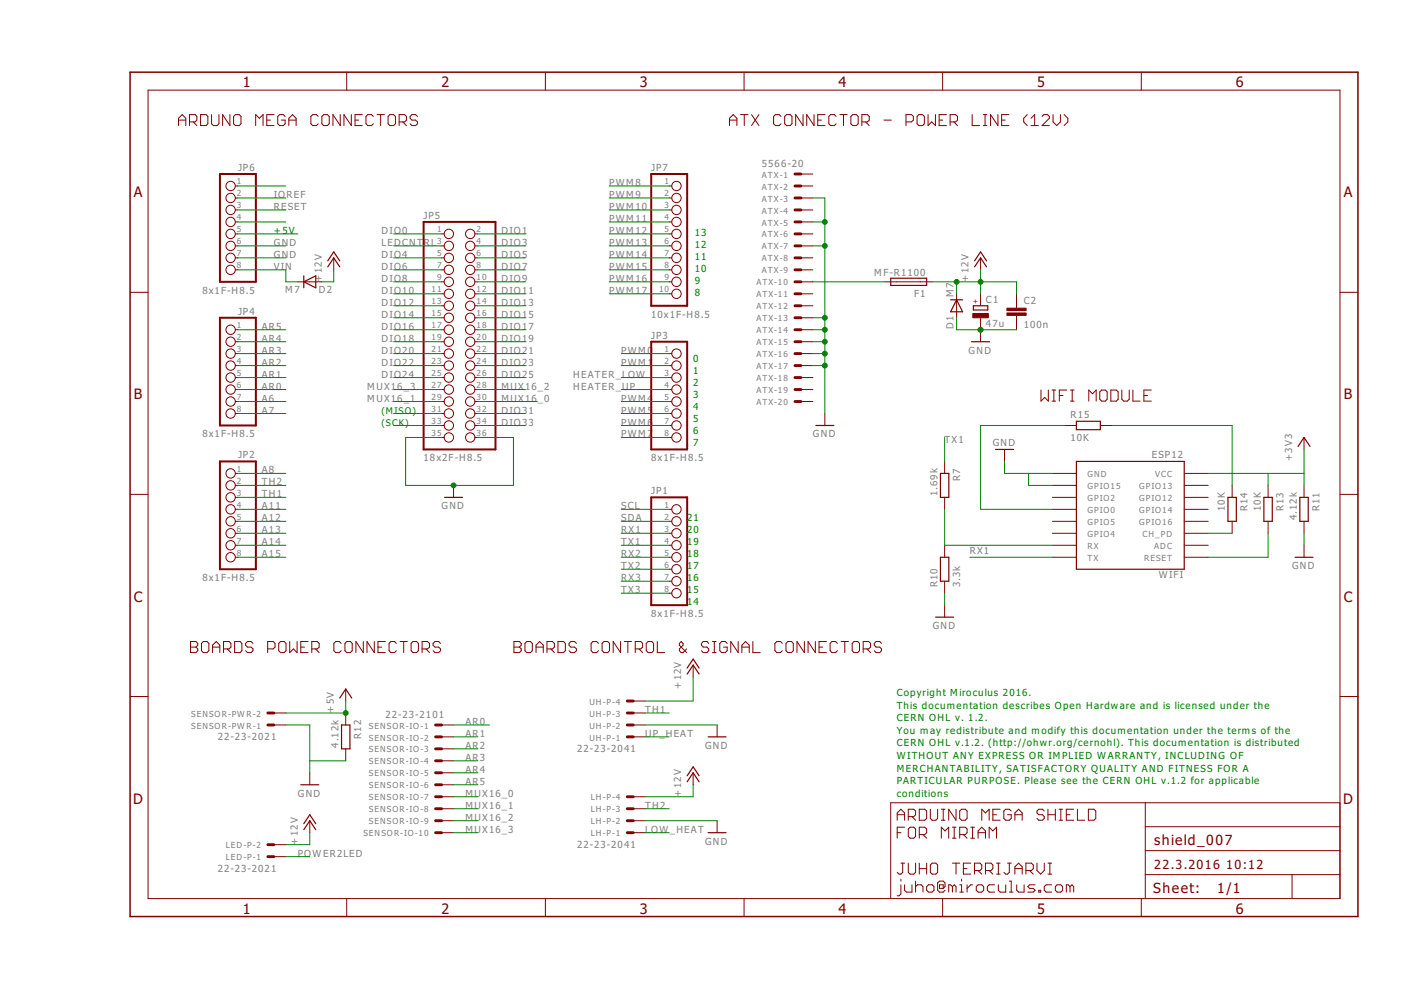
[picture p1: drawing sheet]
<svg xmlns="http://www.w3.org/2000/svg" width="297mm" height="210mm" viewBox="0 0 297 210" stroke-linecap="round" stroke-linejoin="round" font-family="sans-serif">
<g fill="none" stroke="#800000" stroke-width=".21">
<path d="M31.4 19.1h252.7v171.4h-252.7zM73.5 15.3v3.8M115.6 15.3v3.8M157.8 15.3v3.8M199.9 15.3v3.8M242 15.3v3.8M37.8 26.6v-1.5l.8-.8 .8 .8v1.5M37.8 25.5h1.6M40.2 25.8h1.2l.3-.3v-.8l-.3-.4h-1.2v2.3M41 25.8l.7 .8M42.5 24.3h1.2l.4 .4v1.5l-.4 .4h-1.2zM44.9 24.3v1.9l.4 .4h.7l.4-.4v-1.9"/>
<path d="M48.7 24.3v2.3l-1.5-2.3v2.3M49.5 24.7l.4-.4h.8l.4 .4v1.5l-.4 .4h-.8l-.4-.4zM49.9 39.4h.5M54.2 26.6v-2.3l.8 .8 .8-.8v2.3M56.6 25.5h.7M58.1 24.3h-1.5v2.3h1.5M60.5 24.7l-.5-.4h-.7l-.4 .4v1.5l.4 .4h.7l.5-.4v-.7h-.8M61.2 25.5h1.6M61.2 26.6v-1.5l.8-.8 .8 .8v1.5M67.5 24.7l-.4-.4h-.8l-.4 .4v1.5l.4 .4h.8l.4-.4M68.2 24.7l.4-.4h.8l.4 .4v1.5l-.4 .4h-.8l-.4-.4zM72.1 24.3v2.3l-1.5-2.3v2.3"/>
<path d="M74.5 24.3v2.3l-1.6-2.3v2.3M75.3 25.5h.7M76.8 24.3h-1.5v2.3h1.5M79.2 24.7l-.4-.4h-.8l-.4 .4v1.5l.4 .4h.8l.4-.4M79.9 24.3h1.6M80.7 24.3v2.3M82.7 24.3h.7l.4 .4v1.5l-.4 .4h-.7l-.4-.4v-1.5zM84.6 25.8h1.2l.4-.3v-.8l-.4-.4h-1.2v2.3M85.4 25.8l.8 .8M88.5 24.7l-.4-.4h-.8l-.3 .4v.4l.3 .4h.8l.4 .3v.4l-.4 .4h-.8l-.3-.4M141.9 39.4h.5M154.7 25.5h1.5"/>
<path d="M154.7 26.6v-1.5l.7-.8 .8 .8v1.5M157 24.3h1.6M157.8 24.3v2.3M159.3 24.3l1.6 2.3M160.9 24.3l-1.6 2.3M165.6 24.7l-.4-.4h-.8l-.4 .4v1.5l.4 .4h.8l.4-.4M166.8 24.3h.7l.4 .4v1.5l-.4 .4h-.7l-.4-.4v-1.5zM169.8 39.4h2.5M169.8 36.9h2.5M170.3 24.3v2.3l-1.6-2.3v2.3M172.6 24.3v2.3l-1.6-2.3v2.3M173.4 25.5h.8"/>
<path d="M174.9 24.3h-1.5v2.3h1.5M177.3 24.7l-.4-.4h-.8l-.4 .4v1.5l.4 .4h.8l.4-.4M178.1 24.3h1.5M178.8 24.3v2.3M180.4 24.7l.4-.4h.8l.3 .4v1.5l-.3 .4h-.8l-.4-.4zM182.7 25.8h1.2l.4-.3v-.8l-.4-.4h-1.2v2.3M183.5 25.8l.8 .8M187.4 25.5h1.6M192.1 25.8h1.2l.4-.3v-.8l-.4-.4h-1.2v2.3M194.8 24.3h.8l.4 .4v1.5l-.4 .4h-.8l-.4-.4v-1.5zM196.8 24.3v2.3l.7-.8 .8 .8v-2.3M199.1 25.5h.8"/>
<path d="M200.7 24.3h-1.6v2.3h1.6M201.4 25.8h1.2l.4-.3v-.8l-.4-.4h-1.2v2.3M202.2 25.8l.8 .8M206.1 24.3v2.3h1.6M208.5 24.3h.7M208.5 26.6h.7M208.9 24.3v2.3M211.6 24.3v2.3l-1.6-2.3v2.3M212.4 25.5h.7M213.9 24.3h-1.5v2.3h1.5M217.8 24.3l-.8 .8v.7l.8 .8M218.6 26.6h1.6"/>
<path d="M218.6 25.1l.8-.8v2.3M220.9 24.7l.4-.4h.8l.4 .4v.4l-1.6 1.5h1.6M223.3 24.3v1.5l.7 .8 .8-.8v-1.5M225.6 24.3l.8 .8v.7l-.8 .8M49.9 49.6h.5M49.9 52.1h.5M49.9 54.7h.5M49.9 57.2h.5M49.9 42h.5M49.9 44.5h.5M49.9 47.1h.5M63.1 59.8h5.1"/>
<path d="M70.8 54.7v2.5M93.6 49.6h.6M93.6 52.1h.6M93.6 54.7h.6M93.6 57.2h.6M93.6 59.8h.6M100.7 49.6h.5M100.7 52.1h.5M100.7 54.7h.5M100.7 57.2h.5M100.7 59.8h.5M141.9 49.6h.5"/>
<path d="M141.9 52.1h.5M141.9 54.7h.5M141.9 57.2h.5M141.9 59.8h.5M141.9 42h.5M141.9 44.5h.5M141.9 47.1h.5M169.8 49.6h2.5M169.8 52.1h2.5M169.8 54.7h2.5M169.8 57.2h2.5M169.8 59.8h2.5"/>
<path d="M169.8 42h2.5M169.8 44.5h2.5M169.8 47.1h2.5M187.6 59.8h10.1M207.9 54.7v2.5M27.6 62h3.8M49.9 75h.5M49.9 77.5h.5M49.9 69.9h.5M49.9 72.5h.5M93.6 75h.6M93.6 77.5h.6"/>
<path d="M93.6 69.9h.6M93.6 72.5h.6M93.6 62.3h.6M93.6 64.8h.6M93.6 67.4h.6M100.7 75h.5M100.7 77.5h.5M100.7 69.9h.5M100.7 72.5h.5M100.7 62.3h.5M100.7 64.8h.5M100.7 67.4h.5"/>
<path d="M141.9 75h.5M141.9 77.5h.5M141.9 62.3h.5M169.8 75h2.5M169.8 77.5h2.5M169.8 69.9h2.5M169.8 72.5h2.5M169.8 62.3h2.5M169.8 64.8h2.5M169.8 67.4h2.5M202.8 62.3v5.1M207.9 62.3v2.5"/>
<path d="M207.9 67.4v5.1M215.5 62.3v3M215.5 66.9v3M284.1 62h3.8M49.9 80.1h.5M49.9 82.6h.5M49.9 85.1h.5M49.9 87.7h.5M93.6 80.1h.6M93.6 82.6h.6M93.6 85.1h.6M93.6 87.7h.6"/>
<path d="M93.6 90.2h.6M93.6 92.8h.6M100.7 80.1h.5M100.7 82.6h.5M100.7 85.1h.5M100.7 87.7h.5M100.7 90.2h.5M100.7 92.8h.5M141.9 80.1h.5M141.9 82.6h.5M141.9 85.1h.5M141.9 87.7h.5"/>
<path d="M141.9 90.2h.5M141.9 92.8h.5M169.8 80.1h2.5M169.8 82.6h2.5M169.8 85.1h2.5M174.9 87.7v2.5M200.3 97.8v2.6M213 95.3v2.5M220.7 82.7v2.3l.8-.7 .8 .7v-2.3M223.1 85h.7M223.1 82.7h.7M223.4 82.7v2.3"/>
<path d="M224.6 83.9h.8M225.7 90.2h2.5M226.2 82.7h-1.6v2.3M226.9 85h.8M226.9 82.7h.8M227.3 82.7v2.3M230.8 85v-2.3l.8 .8 .8-.8v2.3M233.2 83.1l.4-.4h.8l.3 .4v1.5l-.3 .4h-.8l-.4-.4zM233.3 90.2h2.5M235.5 82.7h1.2l.4 .4v1.5l-.4 .4h-1.2zM237.8 82.7v1.9l.5 .4h.7l.4-.4v-1.9M240.2 82.7v2.3h1.5"/>
<path d="M242.5 83.9h.8M244.1 82.7h-1.6v2.3h1.6M276.5 92.8v2.5M27.6 104.8h3.8M49.9 108h.5M49.9 110.5h.5M49.9 113.1h.5M49.9 115.6h.5M49.9 118.2h.5M49.9 100.4h.5M49.9 102.9h.5M49.9 105.5h.5"/>
<path d="M96.2 102.9v2.6M141.9 108h.5M141.9 110.5h.5M141.9 113.1h.5M141.9 115.6h.5M141.9 118.2h.5M200.3 105.5v2.5M200.3 115.6v2.6M223.1 108h5.1M223.1 110.5h5.1M223.1 113.1h5.1M223.1 115.6h5.1"/>
<path d="M223.1 118.2h5.1M223.1 100.4h5.1M223.1 102.9h5.1M223.1 105.5h5.1M251.1 108h5.1M251.1 110.5h5.1M251.1 113.1h5.1M251.1 115.6h5.1M251.1 118.2h5.1M251.1 100.4h5.1M251.1 102.9h5.1M251.1 105.5h5.1"/>
<path d="M261.2 102.9v2.6M261.2 110.5v2.6M268.9 102.9v2.6M268.9 110.5v2.6M276.5 102.9v2.6M276.5 110.5v2.6M276.5 115.6v2.6M284.1 104.8h3.8M40.4 136h1.2l.3 .4v.4l-.3 .4 .3 .4v.4l-.3 .4h-1.2zM40.4 137.2h1.2M43.1 136h.8l.4 .4v1.6l-.4 .4h-.8l-.4-.4v-1.6zM45.1 137.2h1.5"/>
<path d="M45.1 138.4v-1.6l.7-.8 .8 .8v1.6M47.4 137.6h1.2l.4-.4v-.8l-.4-.4h-1.2v2.4M48.2 137.6l.8 .8M49.7 136h1.2l.4 .4v1.6l-.4 .4h-1.2zM53.6 136.4l-.4-.4h-.7l-.4 .4v.4l.4 .4h.7l.4 .4v.4l-.4 .4h-.7l-.4-.4M56.7 137.6h1.2l.4-.4v-.8l-.4-.4h-1.2v2.4M59.5 136h.8l.3 .4v1.6l-.3 .4h-.8l-.4-.4v-1.6zM61.4 136v2.4l.8-.8 .8 .8v-2.4M63.8 137.2h.8M65.3 136h-1.5v2.4h1.5M66.1 137.6h1.2l.4-.4v-.8l-.4-.4h-1.2v2.4M66.9 137.6l.8 .8"/>
<path d="M72.3 136.4l-.4-.4h-.7l-.4 .4v1.6l.4 .4h.7l.4-.4M73.5 136h.8l.4 .4v1.6l-.4 .4h-.8l-.4-.4v-1.6zM77 136v2.4l-1.5-2.4v2.4M79.4 136v2.4l-1.6-2.4v2.4M80.1 137.2h.8M81.7 136h-1.6v2.4h1.6M84 136.4l-.3-.4h-.8l-.4 .4v1.6l.4 .4h.8l.3-.4M84.8 136h1.6M85.6 136v2.4M87.5 136h.8l.4 .4v1.6l-.4 .4h-.8l-.3-.4v-1.6zM89.5 137.6h1.2l.4-.4v-.8l-.4-.4h-1.2v2.4M90.3 137.6l.8 .8"/>
<path d="M93.4 136.4l-.4-.4h-.8l-.4 .4v.4l.4 .4h.8l.4 .4v.4l-.4 .4h-.8l-.4-.4M109 136h1.1l.4 .4v.4l-.4 .4 .4 .4v.4l-.4 .4h-1.1zM109 137.2h1.1M111.7 136h.8l.4 .4v1.6l-.4 .4h-.8l-.4-.4v-1.6zM113.6 137.2h1.6M113.6 138.4v-1.6l.8-.8 .8 .8v1.6M116 137.6h1.1l.4-.4v-.8l-.4-.4h-1.1v2.4M116.8 137.6l.7 .8M118.3 136h1.2l.4 .4v1.6l-.4 .4h-1.2zM122.2 136.4l-.4-.4h-.8l-.4 .4v.4l.4 .4h.8l.4 .4v.4l-.4 .4h-.8l-.4-.4M126.9 136.4l-.4-.4h-.8l-.4 .4v1.6l.4 .4h.8l.4-.4M128.1 136h.7l.4 .4v1.6l-.4 .4h-.7l-.4-.4v-1.6z"/>
<path d="M131.6 136v2.4l-1.6-2.4v2.4M132.3 136h1.6M133.1 136v2.4M134.7 137.6h1.1l.4-.4v-.8l-.4-.4h-1.1v2.4M135.5 137.6l.7 .8M137.4 136h.8l.4 .4v1.6l-.4 .4h-.8l-.4-.4v-1.6zM139.4 136v2.4h1.5M141.9 120.7h.5M141.9 123.2h.5M141.9 125.8h.5M145.6 137.6l-.8 .8h-.4l-.4-.4v-.4l.8-.8v-.4l-.4-.4-.4 .4v.4l1.6 1.6M150.3 136.4l-.4-.4h-.8l-.4 .4v.4l.4 .4h.8l.4 .4v.4l-.4 .4h-.8l-.4-.4"/>
<path d="M151 136h.8M151 138.4h.8M151.4 136v2.4M154.2 136.4l-.4-.4h-.8l-.4 .4v1.6l.4 .4h.8l.4-.4v-.8h-.8M156.5 136v2.4l-1.6-2.4v2.4M157.3 138.4v-1.6l.8-.8 .8 .8v1.6M157.3 137.2h1.6M159.6 136v2.4h1.6M165.9 136.4l-.4-.4h-.8l-.4 .4v1.6l.4 .4h.8l.4-.4M167 136h.8l.4 .4v1.6l-.4 .4h-.8l-.4-.4v-1.6zM170.5 136v2.4l-1.5-2.4v2.4M172.9 136v2.4l-1.6-2.4v2.4"/>
<path d="M173.7 137.2h.7M175.2 136h-1.5v2.4h1.5M177.5 136.4l-.3-.4h-.8l-.4 .4v1.6l.4 .4h.8l.3-.4M178.3 136h1.6M179.1 136v2.4M181.1 136h.7l.4 .4v1.6l-.4 .4h-.7l-.4-.4v-1.6zM183 137.6h1.2l.4-.4v-.8l-.4-.4h-1.2v2.4M183.8 137.6l.8 .8M186.9 136.4l-.4-.4h-.8l-.3 .4v.4l.3 .4h.8l.4 .4v.4l-.4 .4h-.8l-.3-.4M200.3 123.2v2.6M200.3 128.3v2.6M27.6 147.7h3.8"/>
<path d="M58.1 153.7h2.5M58.1 151.2h2.5M73.3 146.1v2.5M73.3 151.2v2.5M73.3 158.8v2.5M93.6 153.7h2.6M93.6 156.2h2.6M93.6 158.8h2.6M134.3 153.7h2.5M134.3 156.2h2.5M134.3 151.2h2.5M134.3 148.6h2.5"/>
<path d="M147 141v2.6M152 153.7v2.5M284.1 147.7h3.8M58.1 179.1h2.5M65.7 163.9v2.5M65.7 174v2.6M93.6 176.6h2.6M93.6 161.3h2.6M93.6 163.9h2.6M93.6 166.4h2.6M93.6 168.9h2.6M93.6 171.5h2.6"/>
<path d="M93.6 174h2.6M134.3 176.6h2.5M134.3 168.9h2.5M134.3 171.5h2.5M134.3 174h2.5M147 163.9v2.5M152 174v2.6M190.2 173.9v-1.5l.8-.8 .8 .8v1.5M190.2 172.7h1.6M190.2 176.6h.8M191.8 175.4h-1.6v2.3M192.6 173.1h1.1l.4-.4v-.7l-.4-.4h-1.1v2.3"/>
<path d="M193 175.4h.7l.4 .4v1.5l-.4 .4h-.7l-.4-.4v-1.5zM193.4 173.1l.7 .8M194.9 171.6h1.2l.4 .4v1.5l-.4 .4h-1.2zM194.9 177h1.2l.4-.4v-.8l-.4-.4h-1.2v2.3M195.7 177l.8 .7M197.3 171.6v1.9l.3 .4h.8l.4-.4v-1.9M199.6 171.6h.8M199.6 173.9h.8M199.6 177.7v-2.3l.8 .8 .7-.8v2.3M200 171.6v2.3M201.9 175.4h.8M201.9 177.7h.8"/>
<path d="M202.3 175.4v2.3M202.7 171.6v2.3l-1.6-2.3v2.3M203.5 172l.4-.4h.8l.3 .4v1.5l-.3 .4h-.8l-.4-.4zM203.5 177h1.2l.3-.4v-.8l-.3-.4h-1.2v2.3M204.3 177l.7 .7M205.8 175.4h.8M205.8 177.7h.8M206.2 175.4v2.3M207.4 176.6h1.5M207.4 177.7v-1.5l.8-.8 .7 .8v1.5M208.2 173.9v-2.3l.7 .8 .8-.8v2.3M209.7 177.7v-2.3l.8 .8 .8-.8v2.3"/>
<path d="M210.5 172.7h.8M212 171.6h-1.5v2.3h1.5M214.4 172l-.4-.4h-.8l-.4 .4v1.5l.4 .4h.8l.4-.4v-.8h-.8M215.2 172.7h1.5M215.2 173.9v-1.5l.8-.8 .7 .8v1.5M221.4 172l-.4-.4h-.8l-.3 .4v.4l.3 .3h.8l.4 .4v.4l-.4 .4h-.8l-.3-.4M222.2 172.7h1.6M222.2 171.6v2.3M223.8 171.6v2.3M224.5 171.6h.8M224.5 173.9h.8M224.9 171.6v2.3"/>
<path d="M226.1 172.7h.8M227.6 171.6h-1.5v2.3h1.5M228.4 171.6v2.3h1.6M230.8 171.6h1.1l.4 .4v1.5l-.4 .4h-1.1zM242.8 170.2v20.3M242.8 175.3h41.3M284.1 170.2h-95.3v20.3M58.1 181.6h2.5M73.5 190.5v3.8M115.6 190.5v3.8M157.8 190.5v3.8M191 183h.8"/>
<path d="M191 187.6v1.9l-.4 .4h-.4M191 186.4v.4M191.4 183v2l-.4 .3h-.4l-.4-.3M191.8 187.6v1.2l.4 .3h1.2v-1.5M192.6 183v2l.4 .3h.7l.4-.3v-2M194.1 186.8v2.3M194.1 188l.4-.4h.8l.4 .4v1.1M194.9 183v2.3M194.9 184.2h1.6M196.5 183v2.3M196.8 187.6h.8l.4 .4v.8l-.4 .3h-.8l-.3-.3v-.8zM197.6 183h.8l.4 .4v1.6l-.4 .3h-.8l-.3-.3v-1.6z"/>
<path d="M199.2 187.6h.8v.8h-.8zM199.9 190.5v3.8M200 188.4l.4-.4v-.8l-.4-.4h-.8l-.4 .4v1.6l.4 .3h.8l.4-.3M201.9 188l-.4-.4h-.4v1.5M201.9 188l.4-.4 .4 .4v1.1M201.9 183h1.6M201.9 188v1.1M202.7 183v2.3M203.5 189.1h.8M203.5 187.6h.4v1.5M203.9 186.4v.4M204.3 184.2h.7"/>
<path d="M205 187.6v1.5M205.8 183h-1.5v2.3h1.5M206.2 187.6h-.4l-.8 .8M206.6 184.6h1.2l.4-.4v-.8l-.4-.4h-1.2v2.3M207 188l.4-.4h.8l.4 .4v.8l-.4 .3h-.8l-.4-.3zM207.4 184.6l.8 .7M208.9 184.6h1.2l.4-.4v-.8l-.4-.4h-1.2v2.3M209.7 184.6l.8 .7M210.9 187.6h-1.2l-.4 .4v.8l.4 .3h1.2M211.3 185.3h.7M211.3 183h.7M211.7 183v2.3"/>
<path d="M211.7 187.6v1.2l.3 .3h1.2v-1.5M213.6 183h.8M214 186.8h.4v2.3M214 183v2l-.4 .3h-.4l-.4-.3M214 189.1h.8M215.2 185.3v-1.5l.8-.8 .7 .8v1.5M215.2 184.2h1.5M215.6 187.6v1.2l.4 .3h1.1v-1.5M217.5 184.6h1.2l.4-.4v-.8l-.4-.4h-1.2v2.3M218.3 184.6l.8 .7M219.5 187.6h-1.2l-.4 .4 .4 .4h.8l.4 .4-.4 .3h-1.2M219.9 183v1.6l.7 .7 .8-.7v-1.6"/>
<path d="M220.2 188.8h.4v.3h-.4zM222.2 185.3h.8M222.2 183h.8M222.6 183v2.3M223 187.6h-1.2l-.4 .4v.8l.4 .3h1.2M224.1 187.6h.8l.4 .4v.8l-.4 .3h-.8l-.3-.3v-.8zM226.9 188l-.4-.4h-.4v1.5M226.9 188v1.1M226.9 188l.4-.4 .3 .4v1.1M242 190.5v3.8M242.8 185.4h41.3M242.8 180.4h41.3"/>
<path d="M273.9 185.4v5.1"/>
<circle cx="48.9" cy="39.4" r=".99"/>
<circle cx="143.4" cy="39.4" r=".99"/>
<circle cx="48.9" cy="42" r=".99"/>
<circle cx="48.9" cy="54.7" r=".99"/>
<circle cx="48.9" cy="44.5" r=".99"/>
<circle cx="48.9" cy="47.1" r=".99"/>
<circle cx="48.9" cy="49.6" r=".99"/>
<circle cx="48.9" cy="52.1" r=".99"/>
<circle cx="48.9" cy="57.2" r=".99"/>
<circle cx="95.2" cy="49.6" r=".99"/>
<circle cx="95.2" cy="54.7" r=".99"/>
<circle cx="95.2" cy="57.2" r=".99"/>
<circle cx="95.2" cy="59.8" r=".99"/>
<circle cx="95.2" cy="52.1" r=".99"/>
<circle cx="99.7" cy="49.6" r=".99"/>
<circle cx="99.7" cy="52.1" r=".99"/>
<circle cx="99.7" cy="59.8" r=".99"/>
<circle cx="99.7" cy="54.7" r=".99"/>
<circle cx="99.7" cy="57.2" r=".99"/>
<circle cx="143.4" cy="42" r=".99"/>
<circle cx="143.4" cy="49.6" r=".99"/>
<circle cx="143.4" cy="57.2" r=".99"/>
<circle cx="143.4" cy="59.8" r=".99"/>
<circle cx="143.4" cy="44.5" r=".99"/>
<circle cx="143.4" cy="47.1" r=".99"/>
<circle cx="143.4" cy="52.1" r=".99"/>
<circle cx="143.4" cy="54.7" r=".99"/>
<circle cx="48.9" cy="72.5" r=".99"/>
<circle cx="48.9" cy="69.9" r=".99"/>
<circle cx="48.9" cy="77.5" r=".99"/>
<circle cx="48.9" cy="75" r=".99"/>
<circle cx="95.2" cy="75" r=".99"/>
<circle cx="95.2" cy="77.5" r=".99"/>
<circle cx="95.2" cy="62.3" r=".99"/>
<circle cx="95.2" cy="67.4" r=".99"/>
<circle cx="95.2" cy="64.8" r=".99"/>
<circle cx="95.2" cy="69.9" r=".99"/>
<circle cx="95.2" cy="72.5" r=".99"/>
<circle cx="99.7" cy="69.9" r=".99"/>
<circle cx="99.7" cy="75" r=".99"/>
<circle cx="99.7" cy="67.4" r=".99"/>
<circle cx="99.7" cy="72.5" r=".99"/>
<circle cx="99.7" cy="77.5" r=".99"/>
<circle cx="99.7" cy="62.3" r=".99"/>
<circle cx="99.7" cy="64.8" r=".99"/>
<circle cx="143.4" cy="75" r=".99"/>
<circle cx="143.4" cy="77.5" r=".99"/>
<circle cx="143.4" cy="62.3" r=".99"/>
<circle cx="48.9" cy="87.7" r=".99"/>
<circle cx="48.9" cy="80.1" r=".99"/>
<circle cx="48.9" cy="85.1" r=".99"/>
<circle cx="48.9" cy="82.6" r=".99"/>
<circle cx="95.2" cy="90.2" r=".99"/>
<circle cx="95.2" cy="92.8" r=".99"/>
<circle cx="95.2" cy="87.7" r=".99"/>
<circle cx="95.2" cy="85.1" r=".99"/>
<circle cx="95.2" cy="82.6" r=".99"/>
<circle cx="95.2" cy="80.1" r=".99"/>
<circle cx="99.7" cy="92.8" r=".99"/>
<circle cx="99.7" cy="87.7" r=".99"/>
<circle cx="99.7" cy="90.2" r=".99"/>
<circle cx="99.7" cy="85.1" r=".99"/>
<circle cx="99.7" cy="82.6" r=".99"/>
<circle cx="99.7" cy="80.1" r=".99"/>
<circle cx="143.4" cy="90.2" r=".99"/>
<circle cx="143.4" cy="87.7" r=".99"/>
<circle cx="143.4" cy="92.8" r=".99"/>
<circle cx="143.4" cy="80.1" r=".99"/>
<circle cx="143.4" cy="82.6" r=".99"/>
<circle cx="143.4" cy="85.1" r=".99"/>
<circle cx="48.9" cy="115.6" r=".99"/>
<circle cx="48.9" cy="108" r=".99"/>
<circle cx="48.9" cy="110.5" r=".99"/>
<circle cx="48.9" cy="100.4" r=".99"/>
<circle cx="48.9" cy="105.5" r=".99"/>
<circle cx="48.9" cy="113.1" r=".99"/>
<circle cx="48.9" cy="102.9" r=".99"/>
<circle cx="48.9" cy="118.2" r=".99"/>
<circle cx="143.4" cy="115.6" r=".99"/>
<circle cx="143.4" cy="108" r=".99"/>
<circle cx="143.4" cy="113.1" r=".99"/>
<circle cx="143.4" cy="110.5" r=".99"/>
<circle cx="143.4" cy="118.2" r=".99"/>
<circle cx="143.4" cy="125.8" r=".99"/>
<circle cx="143.4" cy="120.7" r=".99"/>
<circle cx="143.4" cy="123.2" r=".99"/>
</g>
<path d="M46.6 36.9h7.7v22.9h-7.7zM138.1 36.9h7.6v27.9h-7.6zM89.8 47.1h15.3v48.2h-15.3zM46.6 67.4h7.7v22.8h-7.7zM138.1 72.5h7.6v22.8h-7.6zM46.6 97.8h7.7v22.9h-7.7zM138.1 105.5h7.6v22.8h-7.6z" fill="none" stroke="#800000" stroke-width=".42"/>
<path d="M27.6 15.3h260.3v179h-260.3z" fill="none" stroke="#800000" stroke-width=".32"/>
<g fill="none" stroke="#800000" stroke-width=".61">
<path d="M168.6 36.9h1.2M168.6 39.4h1.2M168.6 42h1.2M168.6 44.5h1.2M168.6 47.1h1.2M168.6 49.6h1.2M168.6 52.1h1.2M168.6 54.7h1.2M168.6 57.2h1.2M168.6 59.8h1.2M168.6 62.3h1.2M168.6 64.8h1.2"/>
<path d="M168.6 67.4h1.2M168.6 69.9h1.2M168.6 72.5h1.2M168.6 75h1.2M168.6 77.5h1.2M168.6 80.1h1.2M168.6 82.6h1.2M168.6 85.1h1.2M56.8 153.7h1.3M56.8 151.2h1.3M92.4 153.7h1.2M92.4 156.2h1.2"/>
<path d="M92.4 158.8h1.2M133 153.7h1.3M133 156.2h1.3M133 151.2h1.3M133 148.6h1.3M56.8 179.1h1.3M92.4 161.3h1.2M92.4 163.9h1.2M92.4 166.4h1.2M92.4 168.9h1.2M92.4 171.5h1.2M92.4 174h1.2"/>
<path d="M92.4 176.6h1.2M133 168.9h1.3M133 171.5h1.3M133 174h1.3M133 176.6h1.3M56.8 181.6h1.3"/>
</g>
<g fill="none" stroke="#800000" stroke-width=".25">
<path d="M64.4 59.8l2.6-1.3v2.5zM64.4 58.5v2.5M69.5 56.6l1.3-1.9 1.2 1.9M69.5 55.3l1.3-1.9 1.2 1.9M188.8 59h7.7v1.5h-7.7zM206.6 56.6l1.3-1.9 1.3 1.9M206.6 55.3l1.3-1.9 1.3 1.9M201.5 63.6h2.6M202.8 63.6l1.3 2.5h-2.6zM206 72.5h3.8M206.4 64.8h3v.9h-3zM173 90.2h3.8"/>
<path d="M211.1 95.3h3.8M228.2 97.8h22.9v22.9h-22.9zM228.2 89.3h5.1v1.8h-5.1zM275.2 94.7l1.3-1.9 1.2 1.9M94.3 105.5h3.8M199.4 100.4h1.8v5.1h-1.8zM199.4 118.2h1.8v5h-1.8zM260.3 105.5h1.8v5h-1.8zM268 105.5h1.7v5h-1.7zM274.6 118.2h3.8M275.6 105.5h1.8v5h-1.8zM198.4 130.9h3.8"/>
<path d="M72 148l1.3-1.9 1.3 1.9M72.4 153.7h1.8v5.1h-1.8zM145.7 142.9l1.3-1.9 1.2 1.9M145.7 141.6l1.3-1.9 1.2 1.9M150.1 156.2h3.8M63.8 166.4h3.8M64.4 175.9l1.3-1.9 1.3 1.9M64.4 174.6l1.3-1.9 1.3 1.9M145.7 165.8l1.3-1.9 1.2 1.9M145.7 164.5l1.3-1.9 1.2 1.9M150.1 176.6h3.8"/>
</g>
<g fill="#800000" stroke="#800000" stroke-width=".21">
<path d="M206.2 66.5h3.3v.9h-3.3z"/>
<path d="M213.5 66.4h4.1v.5h-4.1z"/>
<path d="M213.5 65.3h4.1v.5h-4.1z"/>
</g>
<g fill="none" stroke="#008000" stroke-width=".21">
<path d="M50.4 39.4h10.2M129.2 39.4h12.7M50.4 44.5h10.2M50.4 52.1h10.2M50.4 54.7h10.2M50.4 42h10.2M50.4 47.1h10.2M50.4 49.6h12.7M50.4 57.2h10.2v2.6h2.5M70.8 57.2v2.6h-2.6M83.5 52.1h10.1M83.5 54.7h10.1"/>
<path d="M83.5 49.6h10.1M83.5 57.2h10.1M83.5 59.8h10.1M101.2 52.1h10.2M101.2 54.7h10.2M101.2 49.6h10.2M101.2 57.2h10.2M101.2 59.8h10.2M129.2 44.5h12.7M129.2 52.1h12.7M129.2 54.7h12.7M129.2 42h12.7"/>
<path d="M129.2 47.1h12.7M129.2 49.6h12.7M129.2 57.2h12.7M129.2 59.8h12.7M172.3 52.1h2.6M172.3 42h2.6v45.7M172.3 47.1h2.6M172.3 59.8h15.3M197.7 59.8h17.8v2.5M202.8 59.8v2.5M207.9 57.2v5.1M50.4 69.9h10.2"/>
<path d="M50.4 72.5h10.2M50.4 75h10.2M50.4 77.5h10.2M83.5 67.4h10.1M83.5 69.9h10.1M83.5 72.5h10.1M83.5 75h10.1M83.5 77.5h10.1M83.5 62.3h10.1M83.5 64.8h10.1M101.2 67.4h10.2M101.2 69.9h10.2"/>
<path d="M101.2 72.5h10.2M101.2 75h10.2M101.2 77.5h10.2M101.2 62.3h10.2M101.2 64.8h10.2M129.2 62.3h12.7M131.7 75h10.2M131.7 77.5h10.2M172.3 67.4h2.6M172.3 69.9h2.6M172.3 72.5h2.6M172.3 75h2.6"/>
<path d="M172.3 77.5h2.6M202.8 67.4v2.5h12.7M50.4 85.1h10.2M50.4 87.7h10.2M50.4 80.1h10.2M50.4 82.6h10.2M83.5 85.1h10.1M83.5 87.7h10.1M83.5 80.1h10.1M83.5 82.6h10.1M83.5 90.2h10.1M93.6 92.8h-7.6v10.1h22.9v-10.1h-7.7"/>
<path d="M101.2 85.1h12.7M101.2 87.7h10.2M101.2 80.1h10.2M101.2 82.6h10.2M101.2 90.2h10.2M131.7 92.8h10.2M131.7 85.1h10.2M131.7 87.7h10.2M131.7 80.1h10.2M131.7 82.6h10.2M131.7 90.2h10.2M200.3 92.8v5"/>
<path d="M213 97.8v2.6h10.1M225.7 90.2h-17.8v17.8h15.2M235.8 90.2h25.4v12.7M276.5 95.3v7.6M50.4 108h10.2M50.4 102.9h10.2M50.4 100.4h10.2M50.4 110.5h10.2M50.4 113.1h10.2M50.4 115.6h10.2M50.4 118.2h10.2M50.4 105.5h10.2"/>
<path d="M131.7 108h10.2M131.7 110.5h10.2M131.7 113.1h10.2M131.7 115.6h10.2M131.7 118.2h10.2M200.3 108v7.6h22.8M205.6 118.2h17.5M218.1 100.4v2.5h5M256.2 100.4h20.3M256.2 113.1h5M268.9 113.1v5.1h-12.7M268.9 100.4v2.5"/>
<path d="M276.5 113.1v2.5M131.7 125.8h10.2M131.7 123.2h10.2M131.7 120.7h10.2M200.3 125.8v2.5M60.6 153.7h5.1v10.2M73.3 148.6v2.6h-12.7M96.2 153.7h7.6M96.2 156.2h5M96.2 158.8h5M136.8 153.7h15.2M136.8 156.2h5.1"/>
<path d="M136.8 151.2h5.1M147 143.6v5h-10.2M65.7 176.6v2.5h-5.1M65.7 161.3h7.6M96.2 161.3h5M96.2 174h5M96.2 176.6h5M96.2 171.5h5M96.2 168.9h5M96.2 166.4h5M96.2 163.9h5M136.8 174h15.2"/>
<path d="M136.8 176.6h5.1M136.8 171.5h5.1M147 166.4v2.5h-10.2M60.6 181.6h5.1"/>
</g>
<g fill="#008000" stroke="#008000" stroke-width=".21">
<circle cx="174.9" cy="47.1" r=".51"/>
<circle cx="174.9" cy="52.1" r=".51"/>
<circle cx="174.9" cy="67.4" r=".51"/>
<circle cx="174.9" cy="69.9" r=".51"/>
<circle cx="174.9" cy="72.5" r=".51"/>
<circle cx="174.9" cy="75" r=".51"/>
<circle cx="174.9" cy="77.5" r=".51"/>
<circle cx="207.9" cy="69.9" r=".51"/>
<circle cx="96.2" cy="102.9" r=".51"/>
<circle cx="202.8" cy="59.8" r=".51"/>
<circle cx="207.9" cy="59.8" r=".51"/>
<circle cx="73.3" cy="151.2" r=".51"/>
</g>
<g font-size="3.7" fill="#800000">
<text x="51.5" y="18.5">1</text>
<text x="93.6" y="18.5">2</text>
<text x="135.7" y="18.5">3</text>
<text x="177.8" y="18.5">4</text>
<text x="219.9" y="18.5">5</text>
<text x="262" y="18.5">6</text>
<text x="28.4" y="41.8">A</text>
<text x="284.9" y="41.8">A</text>
<text x="28.4" y="84.7">B</text>
<text x="284.9" y="84.7">B</text>
<text x="28.4" y="127.5">C</text>
<text x="284.9" y="127.5">C</text>
<text x="28.2" y="170.4">D</text>
<text x="284.8" y="170.4">D</text>
<text x="51.5" y="193.7">1</text>
<text x="93.6" y="193.7">2</text>
<text x="135.7" y="193.7">3</text>
<text x="177.8" y="193.7">4</text>
<text x="219.9" y="193.7">5</text>
<text x="262" y="193.7">6</text>
</g>
<g font-size="3.6" fill="#800000">
<text x="244.7" y="179.1">shield_007</text>
<text x="244.5" y="189.4">Sheet:</text>
<text x="258.1" y="189.3">1/1</text>
</g>
<g font-size="3.2" fill="#800000">
<text x="244.7" y="184.2">22.3.2016</text>
<text x="260" y="184.2">10:12</text>
</g>
<g font-size="2.5" fill="#808080">
<text x="161.5" y="35.5">5566-20</text>
<text x="50.5" y="36.3">JP6</text>
<text x="58.1" y="42">IOREF</text>
<text x="129.2" y="39.4">PWM8</text>
<text x="129.2" y="42">PWM9</text>
<text x="138.1" y="36.3">JP7</text>
<text x="58.1" y="44.5">RESET</text>
<text x="89.8" y="46.4">JP5</text>
<text x="129.2" y="44.5">PWM10</text>
<text x="129.2" y="47">PWM11</text>
<text x="58.1" y="52.1">GND</text>
<text x="80.9" y="52.1">LEDCNT</text>
<text x="80.9" y="49.6">DIO0</text>
<text x="89.9" y="52.1">RL</text>
<text x="106.3" y="49.6">DIO1</text>
<text x="106.3" y="52.1">DIO3</text>
<text x="129.2" y="49.6">PWM12</text>
<text x="129.2" y="52.1">PWM13</text>
<text x="58.1" y="54.7">GND</text>
<text x="58.1" y="57.2">VIN</text>
<text x="68.2" y="59.7" transform="rotate(-90 68.2 59.7)">+12V</text>
<text x="80.9" y="54.7">DIO4</text>
<text x="80.9" y="57.2">DIO6</text>
<text x="80.9" y="59.7">DIO8</text>
<text x="106.3" y="54.7">DIO5</text>
<text x="106.3" y="57.2">DIO7</text>
<text x="106.3" y="59.7">DIO9</text>
<text x="129.2" y="54.7">PWM14</text>
<text x="129.2" y="57.2">PWM15</text>
<text x="129.2" y="59.7">PWM16</text>
<text x="185.4" y="58.6">MF-R1100</text>
<text x="205.4" y="59.7" transform="rotate(-90 205.4 59.7)">+12V</text>
<text x="42.9" y="62.3">8x1F-H8.5</text>
<text x="60.5" y="62.2">M7</text>
<text x="67.6" y="62.2">D2</text>
<text x="80.9" y="62.3">DIO10</text>
<text x="80.9" y="64.8">DIO12</text>
<text x="106.3" y="62.3">DIO11</text>
<text x="106.3" y="64.8">DIO13</text>
<text x="129.2" y="62.3">PWM17</text>
<text x="193.8" y="62.9">F1</text>
<text x="202.2" y="62.9" transform="rotate(-90 202.2 62.9)">M7</text>
<text x="209" y="64.3">C1</text>
<text x="217" y="64.4">C2</text>
<text x="50.5" y="66.7">JP4</text>
<text x="55.5" y="69.9">AR5</text>
<text x="80.9" y="67.4">DIO14</text>
<text x="80.9" y="69.9">DIO16</text>
<text x="106.3" y="67.4">DIO15</text>
<text x="106.3" y="69.9">DIO17</text>
<text x="138.1" y="67.4">10x1F-H8.5</text>
<text x="138.1" y="71.8">JP3</text>
<text x="202.2" y="69.8" transform="rotate(-90 202.2 69.8)">D1</text>
<text x="209" y="69.4">47u</text>
<text x="217" y="69.5">100n</text>
<text x="55.5" y="77.5">AR2</text>
<text x="55.5" y="75">AR3</text>
<text x="55.5" y="72.4">AR4</text>
<text x="80.9" y="72.4">DIO18</text>
<text x="80.9" y="75">DIO20</text>
<text x="80.9" y="77.5">DIO22</text>
<text x="106.3" y="77.5">DIO23</text>
<text x="106.3" y="72.4">DIO19</text>
<text x="106.3" y="75">DIO21</text>
<text x="131.7" y="75">PWM0</text>
<text x="131.7" y="77.5">PWM1</text>
<text x="205.4" y="75">GND</text>
<text x="55.5" y="82.6">AR0</text>
<text x="55.5" y="80.1">AR1</text>
<text x="77.9" y="82.6">MUX16_3</text>
<text x="80.9" y="80.1">DIO24</text>
<text x="106.3" y="82.6">MUX16_2</text>
<text x="106.3" y="80.1">DIO25</text>
<text x="121.6" y="80.1">HEATER_LOW</text>
<text x="121.6" y="82.6">HEATER_UP</text>
<text x="55.5" y="85.1">A6</text>
<text x="55.5" y="87.7">A7</text>
<text x="77.9" y="85.1">MUX16_1</text>
<text x="106.3" y="85.1">MUX16_0</text>
<text x="106.3" y="87.7">DIO31</text>
<text x="131.7" y="85.1">PWM4</text>
<text x="131.7" y="87.7">PWM5</text>
<text x="227" y="88.7">R15</text>
<text x="42.9" y="92.8">8x1F-H8.5</text>
<text x="106.3" y="90.2">DIO33</text>
<text x="131.7" y="90.2">PWM6</text>
<text x="131.7" y="92.8">PWM7</text>
<text x="172.3" y="92.8">GND</text>
<text x="200.3" y="94">TX1</text>
<text x="210.5" y="94.5">GND</text>
<text x="227" y="93.5">10K</text>
<text x="50.5" y="97.2">JP2</text>
<text x="55.5" y="100.4">A8</text>
<text x="89.8" y="97.8">18x2F-H8.5</text>
<text x="138.1" y="97.8">8x1F-H8.5</text>
<text x="244.2" y="97.1">ESP12</text>
<text x="273.9" y="97.8" transform="rotate(-90 273.9 97.8)">+3V3</text>
<text x="55.5" y="108">A11</text>
<text x="55.5" y="102.9">TH2</text>
<text x="55.5" y="105.5">TH1</text>
<text x="93.6" y="108">GND</text>
<text x="131.7" y="108">SCL</text>
<text x="138.1" y="104.8">JP1</text>
<text x="198.8" y="105.2" transform="rotate(-90 198.8 105.2)">1.69k</text>
<text x="203.6" y="102" transform="rotate(-90 203.6 102)">R7</text>
<text x="55.5" y="110.5">A12</text>
<text x="55.5" y="113.1">A13</text>
<text x="131.7" y="113.1">RX1</text>
<text x="131.7" y="110.5">SDA</text>
<text x="259.7" y="108.4" transform="rotate(-90 259.7 108.4)">10K</text>
<text x="264.5" y="108.4" transform="rotate(-90 264.5 108.4)">R14</text>
<text x="267.3" y="108.4" transform="rotate(-90 267.3 108.4)">10K</text>
<text x="272.1" y="108.4" transform="rotate(-90 272.1 108.4)">R13</text>
<text x="275" y="110.3" transform="rotate(-90 275 110.3)">4.12k</text>
<text x="279.8" y="108.4" transform="rotate(-90 279.8 108.4)">R11</text>
<text x="55.5" y="115.6">A14</text>
<text x="55.5" y="118.2">A15</text>
<text x="131.7" y="118.2">RX2</text>
<text x="131.7" y="115.6">TX1</text>
<text x="205.6" y="117.4">RX1</text>
<text x="42.9" y="123.2">8x1F-H8.5</text>
<text x="131.7" y="125.8">TX3</text>
<text x="131.7" y="123.2">RX3</text>
<text x="131.7" y="120.7">TX2</text>
<text x="198.8" y="124.5" transform="rotate(-90 198.8 124.5)">R10</text>
<text x="203.6" y="124.5" transform="rotate(-90 203.6 124.5)">3.3k</text>
<text x="245.7" y="122.5">WIFI</text>
<text x="273.9" y="120.7">GND</text>
<text x="138.1" y="130.8">8x1F-H8.5</text>
<text x="197.7" y="133.4">GND</text>
<text x="144.4" y="146.1" transform="rotate(-90 144.4 146.1)">+12V</text>
<text x="70.8" y="151.2" transform="rotate(-90 70.8 151.2)">+5V</text>
<text x="81.7" y="152.3">22-23-2101</text>
<text x="98.7" y="153.7">AR0</text>
<text x="136.8" y="151.2">TH1</text>
<text x="46.2" y="156.9">22-23-2021</text>
<text x="71.8" y="158.5" transform="rotate(-90 71.8 158.5)">4.12k</text>
<text x="76.6" y="156.7" transform="rotate(-90 76.6 156.7)">R12</text>
<text x="98.7" y="156.2">AR1</text>
<text x="98.7" y="158.8">AR2</text>
<text x="98.7" y="161.3">AR3</text>
<text x="122.4" y="159.4">22-23-2041</text>
<text x="136.8" y="156.2">UP_HEAT</text>
<text x="149.5" y="158.8">GND</text>
<text x="98.7" y="166.4">AR5</text>
<text x="98.7" y="163.9">AR4</text>
<text x="63.1" y="168.9">GND</text>
<text x="98.7" y="171.5">MUX16_1</text>
<text x="98.7" y="168.9">MUX16_0</text>
<text x="136.8" y="171.5">TH2</text>
<text x="144.4" y="168.9" transform="rotate(-90 144.4 168.9)">+12V</text>
<text x="63.1" y="179.1" transform="rotate(-90 63.1 179.1)">+12V</text>
<text x="98.7" y="176.6">MUX16_3</text>
<text x="98.7" y="174">MUX16_2</text>
<text x="122.4" y="179.7">22-23-2041</text>
<text x="136.8" y="176.6">LOW_HEAT</text>
<text x="149.5" y="179.1">GND</text>
<text x="46.2" y="184.8">22-23-2021</text>
<text x="63.1" y="181.6">POWER2LED</text>
</g>
<g font-size="2.5" fill="#008000">
<text x="58.1" y="49.6">+5V</text>
<text x="147.3" y="52.5">12</text>
<text x="147.3" y="50">13</text>
<text x="147.3" y="57.6">10</text>
<text x="147.3" y="55">11</text>
<text x="147.3" y="62.7">8</text>
<text x="147.3" y="60.1">9</text>
<text x="147" y="76.8">0</text>
<text x="147" y="79.3">1</text>
<text x="147" y="81.8">2</text>
<text x="147" y="84.4">3</text>
<text x="147" y="86.9">4</text>
<text x="147" y="89.5">5</text>
<text x="147" y="92">6</text>
<text x="147" y="94.5">7</text>
<text x="145.7" y="112.9">20</text>
<text x="145.7" y="110.4">21</text>
<text x="145.7" y="118">18</text>
<text x="145.7" y="115.5">19</text>
<text x="145.7" y="125.6">15</text>
<text x="145.7" y="123.1">16</text>
<text x="145.7" y="120.6">17</text>
<text x="145.7" y="128.2">14</text>
<text x="190.1" y="147.6">Copyright Miroculus 2016.</text>
<text x="190.1" y="150.3">This documentation describes Open Hardware and is licensed under the</text>
<text x="190.1" y="152.9">CERN OHL v. 1.2.</text>
<text x="190.1" y="155.6">You may redistribute and modify this documentation under the terms of the</text>
<text x="190.1" y="158.3">CERN OHL v.1.2. (http://ohwr.org/cernohl). This documentation is distributed</text>
<text x="190.1" y="160.9">WITHOUT ANY EXPRESS OR IMPLIED WARRANTY, INCLUDING OF</text>
<text x="190.1" y="163.6">MERCHANTABILITY, SATISFACTORY QUALITY AND FITNESS FOR A</text>
<text x="190.1" y="166.3">PARTICULAR PURPOSE. Please see the CERN OHL v.1.2 for applicable</text>
<text x="190.1" y="168.9">conditions</text>
</g>
<g font-size="2.3" fill="#008000">
<text x="80.9" y="87.7">(MISO)</text>
<text x="80.9" y="90.2">(SCK)</text>
</g>
<g font-size="2.1" fill="#808080">
<text x="50.2" y="39.1">1</text>
<text x="50.2" y="41.6">2</text>
<text x="140.9" y="39.1">1</text>
<text x="140.9" y="41.6">2</text>
<text x="161.5" y="37.7">ATX-1</text>
<text x="161.5" y="40.2">ATX-2</text>
<text x="50.2" y="44.2">3</text>
<text x="50.2" y="46.7">4</text>
<text x="140.9" y="44.2">3</text>
<text x="140.9" y="46.7">4</text>
<text x="161.5" y="42.7">ATX-3</text>
<text x="161.5" y="45.3">ATX-4</text>
<text x="161.5" y="47.8">ATX-5</text>
<text x="50.2" y="49.2">5</text>
<text x="50.2" y="51.8">6</text>
<text x="92.7" y="49.2">1</text>
<text x="92.7" y="51.8">3</text>
<text x="101" y="49.2">2</text>
<text x="101" y="51.8">4</text>
<text x="140.9" y="49.2">5</text>
<text x="140.9" y="51.8">6</text>
<text x="161.5" y="50.4">ATX-6</text>
<text x="161.5" y="52.9">ATX-7</text>
<text x="50.2" y="54.3">7</text>
<text x="50.2" y="56.9">8</text>
<text x="92.7" y="54.3">5</text>
<text x="92.7" y="56.9">7</text>
<text x="92.7" y="59.4">9</text>
<text x="101" y="54.3">6</text>
<text x="101" y="56.9">8</text>
<text x="101" y="59.4">10</text>
<text x="140.9" y="54.3">7</text>
<text x="140.9" y="56.9">8</text>
<text x="140.9" y="59.4">9</text>
<text x="161.5" y="55.4">ATX-8</text>
<text x="161.5" y="58">ATX-9</text>
<text x="91.5" y="61.9">11</text>
<text x="91.5" y="64.5">13</text>
<text x="101" y="61.9">12</text>
<text x="101" y="64.5">14</text>
<text x="139.7" y="61.9">10</text>
<text x="160.4" y="60.5">ATX-10</text>
<text x="160.4" y="63">ATX-11</text>
<text x="160.4" y="65.6">ATX-12</text>
<text x="50.2" y="69.5">1</text>
<text x="91.5" y="67">15</text>
<text x="91.5" y="69.5">17</text>
<text x="101" y="67">16</text>
<text x="101" y="69.5">18</text>
<text x="160.4" y="68.1">ATX-13</text>
<text x="160.4" y="70.7">ATX-14</text>
<text x="50.2" y="72.1">2</text>
<text x="50.2" y="74.6">3</text>
<text x="50.2" y="77.2">4</text>
<text x="91.5" y="72.1">19</text>
<text x="91.5" y="74.6">21</text>
<text x="91.5" y="77.2">23</text>
<text x="101" y="72.1">20</text>
<text x="101" y="74.6">22</text>
<text x="101" y="77.2">24</text>
<text x="140.9" y="74.6">1</text>
<text x="140.9" y="77.2">2</text>
<text x="160.4" y="73.2">ATX-15</text>
<text x="160.4" y="75.7">ATX-16</text>
<text x="50.2" y="79.7">5</text>
<text x="50.2" y="82.2">6</text>
<text x="91.5" y="79.7">25</text>
<text x="91.5" y="82.2">27</text>
<text x="101" y="79.7">26</text>
<text x="101" y="82.2">28</text>
<text x="140.9" y="79.7">3</text>
<text x="140.9" y="82.2">4</text>
<text x="160.4" y="78.3">ATX-17</text>
<text x="160.4" y="80.8">ATX-18</text>
<text x="160.4" y="83.4">ATX-19</text>
<text x="50.2" y="84.8">7</text>
<text x="50.2" y="87.3">8</text>
<text x="91.5" y="84.8">29</text>
<text x="91.5" y="87.3">31</text>
<text x="91.5" y="89.9">33</text>
<text x="101" y="84.8">30</text>
<text x="101" y="87.3">32</text>
<text x="101" y="89.9">34</text>
<text x="140.9" y="84.8">5</text>
<text x="140.9" y="87.3">6</text>
<text x="140.9" y="89.9">7</text>
<text x="160.4" y="85.9">ATX-20</text>
<text x="91.5" y="92.4">35</text>
<text x="101" y="92.4">36</text>
<text x="140.9" y="92.4">8</text>
<text x="50.2" y="100">1</text>
<text x="230.6" y="101.1">GND</text>
<text x="244.9" y="101.1">VCC</text>
<text x="50.2" y="102.6">2</text>
<text x="50.2" y="105.1">3</text>
<text x="50.2" y="107.6">4</text>
<text x="140.9" y="107.6">1</text>
<text x="230.6" y="103.7">GPIO15</text>
<text x="230.6" y="106.2">GPIO2</text>
<text x="241.5" y="106.2">GPIO12</text>
<text x="241.5" y="103.7">GPIO13</text>
<text x="50.2" y="110.2">5</text>
<text x="50.2" y="112.7">6</text>
<text x="140.9" y="110.2">2</text>
<text x="140.9" y="112.7">3</text>
<text x="230.6" y="108.8">GPIO0</text>
<text x="230.6" y="111.3">GPIO5</text>
<text x="230.6" y="113.8">GPIO4</text>
<text x="241.5" y="111.3">GPIO16</text>
<text x="241.5" y="108.8">GPIO14</text>
<text x="242.2" y="113.8">CH_PD</text>
<text x="50.2" y="115.3">7</text>
<text x="50.2" y="117.8">8</text>
<text x="140.9" y="115.3">4</text>
<text x="140.9" y="117.8">5</text>
<text x="230.6" y="116.4">RX</text>
<text x="230.6" y="118.9">TX</text>
<text x="242.6" y="118.9">RESET</text>
<text x="244.7" y="116.4">ADC</text>
<text x="140.9" y="120.3">6</text>
<text x="140.9" y="122.9">7</text>
<text x="140.9" y="125.4">8</text>
<text x="125" y="149.4">UH-P-4</text>
<text x="40.5" y="154.5">SENSOR-PWR-1</text>
<text x="40.5" y="151.9">SENSOR-PWR-2</text>
<text x="78.2" y="154.5">SENSOR-IO-1</text>
<text x="125" y="154.5">UH-P-2</text>
<text x="125" y="151.9">UH-P-3</text>
<text x="78.2" y="157">SENSOR-IO-2</text>
<text x="78.2" y="159.5">SENSOR-IO-3</text>
<text x="125" y="157">UH-P-1</text>
<text x="78.2" y="162.1">SENSOR-IO-4</text>
<text x="78.2" y="164.6">SENSOR-IO-5</text>
<text x="78.2" y="167.2">SENSOR-IO-6</text>
<text x="78.2" y="169.7">SENSOR-IO-7</text>
<text x="78.2" y="172.2">SENSOR-IO-8</text>
<text x="125.3" y="172.2">LH-P-3</text>
<text x="125.3" y="169.7">LH-P-4</text>
<text x="47.9" y="179.9">LED-P-2</text>
<text x="77" y="177.3">SENSOR-IO-10</text>
<text x="78.2" y="174.8">SENSOR-IO-9</text>
<text x="125.3" y="177.3">LH-P-1</text>
<text x="125.3" y="174.8">LH-P-2</text>
<text x="47.9" y="182.4">LED-P-1</text>
</g>
<text font-size="1.8" fill="#800000" x="207.3" y="64.4" transform="rotate(-90 207.3 64.4)">+</text>
</svg>
